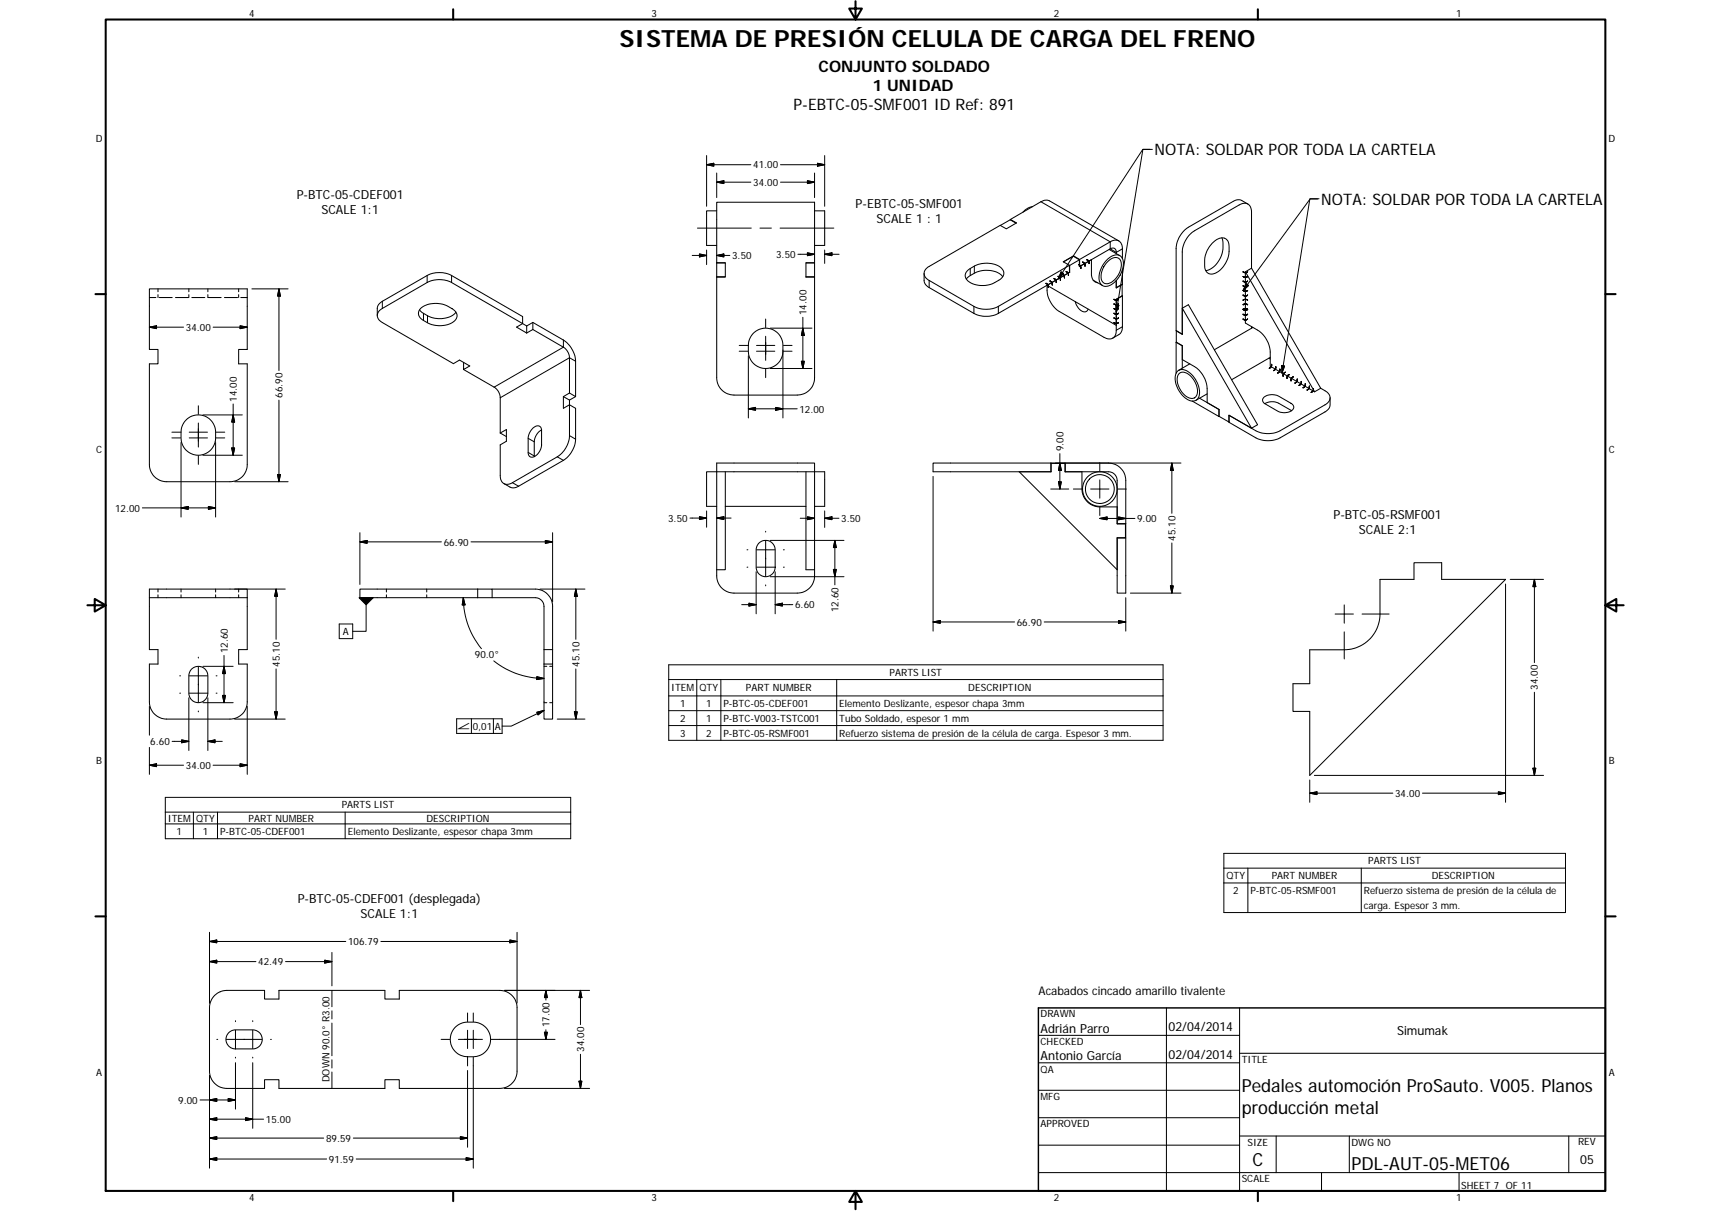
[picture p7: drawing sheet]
<svg xmlns="http://www.w3.org/2000/svg" width="594mm" height="420mm" viewBox="0 0 594 420" stroke-linecap="round" stroke-linejoin="round" font-family="sans-serif">
<g fill="none" stroke="#000" stroke-width=".36">
<path d="M248.8 73.2h-3.5v12h3.5M248.8 70.2h34v60.8a6 6 0 0 1-6 6.1h-22a6 6 0 0 1-6-6.1zM282.8 73.2h3.5v12h-3.5M347.3 78.2l-24.7 14.2a2.56 2.56 0 0 0-1.7 2.5 2.56 2.56 0 0 0 1.7 2.4l15.6 9a9.4 9.4 0 0 0 8.4 0l24.7-14.2M350.8 76.1l10.6-6.1a3.1 3.1 0 0 1 3-.3l24.1 13.9M350.8 76.1l2.1 1.2-3.5 2.1-2.1-1.2M350.8 76.1v.2M352.8 77.4l-2.1-1.1-3.4 1.9M358.5 71.7a5.2 5.2 0 0 0-3.4 1.9M433.3 70.8l-2.1-1.2a2.92 2.92 0 0 0-3 .3l-15.6 8.9a9.4 9.4 0 0 0-4.2 7.4v28.5l2.1 1.2M248.8 91.1h3v5h-3M248.8 91.2h3"/>
<path d="M248.8 96h3M279.8 91.2h3M279.8 96h3M282.8 91.1h-3v5h3M335.8 94l.7-.6a9.7 9.7 0 0 1 4.9-2 6.7 6.7 0 0 1 7 2.7 2.71 2.71 0 0 1-1.6 3.1 9.6 9.6 0 0 1-6.8 1.8 4.8 4.8 0 0 1-4.9-3.4l.3-1zM348.2 96a8.4 8.4 0 0 0-9.9-1.2l-1.8 1-1 1M371.3 94.4l.1 .1M371.3 92.1v2.4M371.3 92.1h.1M371.4 94.5l-24.8 14.2a9.4 9.4 0 0 1-8.4 0l-15.6-8.9a2.92 2.92 0 0 1-1.7-2.5v-2.4M371.4 92.1v2.4M372.7 88.8v.2"/>
<path d="M372.7 88.8l2.2 1.2M372.7 88.8l-3.5 2 2.1 1.3M374.8 90.1l-2.1-1.2-3.4 2M374.8 90.1l-3.4 2M374.9 90l-.1 2.4M379 90.1v4.9a2.74 2.74 0 0 0 2.1 3.1M379.6 97.2l3.2 1.9M384.5 90.9a2.88 2.88 0 0 1 4.4-.8 6.6 6.6 0 0 1-4.6 8.3 2.4 2.4 0 0 1-2-3.3 8.2 8.2 0 0 1 2.2-4.2zM384.7 89.8a3.3 3.3 0 0 1 4.8-.5 7.3 7.3 0 0 1-1.9 8.1 4 4 0 0 1-5 1.5 5.4 5.4 0 0 1 0-6.3zM385.1 86.6l3.7 2.1M387.6 88a1.38 1.38 0 0 0-.4-1.6 1.38 1.38 0 0 0-1.7-.1l-10.7 6.2v-2.4M387.6 97.3v2.6l2-1.2"/>
<path d="M389.6 98.7h.1M389.6 98.7v3.9M389.7 89.7v-3.4a2.57 2.57 0 0 0-1.2-2.7 2.57 2.57 0 0 0-3 .3l-10.6 6.1M389.7 93.6v5l-2.1 1.2M420.9 84.4a3.8 3.8 0 0 1 4.9-1.4l.6 .8 .3 1.3a9.5 9.5 0 0 1-.9 5.7 6 6 0 0 1-6 4.2 2.85 2.85 0 0 1-1.5-2.9 9.4 9.4 0 0 1 1.9-6.8zM424.3 82.5l.3 1.4a10.1 10.1 0 0 1-1 5.8 7.2 7.2 0 0 1-5 4.2M432.4 94.3v17.8l4.2 2.4a9.7 9.7 0 0 1 4.4 7.6v4.9l4.2 2.5M432.4 94.3l24.1 41.6M434.5 93l-2.1 1.3M434.5 93l24.1 41.7M434.5 93v-19.5a2.6 2.6 0 0 0-1.2-2.7 2.6 2.6 0 0 0-3 .3l-15.6 9a9.3 9.3 0 0 0-4.2 7.3v28.6l-2.1-1.2M51.9 103.2h2.2"/>
<path d="M51.9 100.2h33.9v21h-2.9v5h2.9v34.9a5.9 5.9 0 0 1-5.9 6h-22a6 6 0 0 1-6-6v-34.9h3v-5h-3zM54.9 100.2v1M54.9 102.2v1M55.3 103.2h4.5M60.9 103.2h4.6M65.6 100.2v1M65.6 102.2v1M66.6 103.2h4.5M72.2 100.2v1M72.2 102.2v1M72.3 103.2h4.5M77.9 103.2h4.6"/>
<path d="M82.9 100.2v1M82.9 102.2v1M83.6 103.2h2.2M131 109.5v-2.5a2.99 2.99 0 0 1 1.8-2.5l15.5-8.9a9.4 9.4 0 0 1 8.5 0l24.7 14.2v2.5l-2.1 1.2 3.5 2M145.7 107.5l1 1a10.2 10.2 0 0 0 5.5 2.1 7.3 7.3 0 0 0 6.1-2.3M146 107.1a8.9 8.9 0 0 1 9.5-.8l1.4 .8a2.58 2.58 0 0 1 1.8 2.4 2.58 2.58 0 0 1-1.8 2.5 9.4 9.4 0 0 1-8.5 0l-1.4-.8a2.52 2.52 0 0 1-1-4.1zM182.9 113.1l-26.1-15.1a9.4 9.4 0 0 0-8.5 0l-15.5 9a2.58 2.58 0 0 0-1.8 2.5 2.58 2.58 0 0 0 1.8 2.4l24.6 14.3 2.1-1.3 3.6 2.1-2.1 1.2v-2.4M182.9 113.1v2.4M185 111.9l10.6 6.1a9.5 9.5 0 0 1 4.2 7.3v12.3M185 114.3l10.9 6.3 1 1.1 .6 1 .2 1.4v12.3M185 114.3l-2.1 1.2M185 111.9v2.4"/>
<path d="M185 111.9l-2.1 1.2M261.6 115.6a6 6 0 0 1 6.5-1.3 6 6 0 0 1 3.7 5.5v2.1a6 6 0 0 1-6 5.9 6 6 0 0 1-6-5.9v-2.1a6.2 6.2 0 0 1 1.8-4.2zM373.3 104.6l.4 1.2a2.84 2.84 0 0 0 3.7 2.1l.4-.6M389.6 102.6l.1 .1M389.6 102.6l-2 1.2v10.8a2.6 2.6 0 0 1-1.3 2.7 2.6 2.6 0 0 1-3-.2l-15.5-9a9.5 9.5 0 0 1-4.2-7.4v-1.7l24 13.9M389.7 102.7v10.7a3 3 0 0 1-1.2 2.7l-2.2 1.2M389.7 102.7l-2.1 1.2M408.4 118.8l2.1 1.2M408.4 118.8v10.7M408.4 118.7l2.1 1.2v7.9M408.4 114.8v3.9M408.4 118.7v.1"/>
<path d="M408.5 114.8h-.1M410.5 106.9l2.1-1.2 24 41.7-2.1 1.2zM434.5 113.3v.6M435 113.6l-13.4 7.7M161 128.2l10.9 6.3 1.2 1.4 .6 1.8v12.5M195.6 137.6v4.1l2.1-1.3 2.1 1.3v10.7a9.5 9.5 0 0 1-4.2 7.3l-15.5 9a2.93 2.93 0 0 1-3 .3l-2.2-1.2M195.6 137.6l2.1 1.2M197.7 138.8v12.3a9.3 9.3 0 0 1-4.2 7.4l-15.6 9a2.58 2.58 0 0 1-3 .3 2.58 2.58 0 0 1-1.2-2.8v-10.7l2.1-1.2v-4.1l-2.1 1.2M197.7 136.4l-2.1 1.2M197.7 136.4l2.1 1.2M199.8 137.6l-2.1 1.2M408.8 128.8a3.2 3.2 0 0 1 4.5 .7 8 8 0 0 1 2.7 8.6 2.7 2.7 0 0 1-4.1 .2 8.5 8.5 0 0 1-3.5-8.8z"/>
<path d="M409.4 129.6a3.2 3.2 0 0 1 4.3 1.1 6.1 6.1 0 0 1 1.5 7 3.1 3.1 0 0 1-4.5-1.3 5.7 5.7 0 0 1-1.3-6.8zM410.5 124.8l4.2 2.4a9.9 9.9 0 0 1 4.4 7.6v4.9l4.2 2.4M413.1 126.2l-3.8 2.3M413.9 139.1l9.3 5.4M416.5 138.2l6.7 3.8v2.5M419.1 136.7l-3.8 2.2M438.8 137.9a5 5 0 0 1 5.2-.4l4.3 2.4a1.48 1.48 0 0 1 .9 1.6 1.48 1.48 0 0 1-1.3 1.3l-2 .4-1.6-.3-5-2.7a1.36 1.36 0 0 1-.5-2.3zM440.5 124.3l.5 .3M441 124l-13.4 7.7M445.1 129.4l3.6 2M448.6 131.4l7.9 4.5M458.6 134.7l-2.1 1.2"/>
<path d="M458.6 134.7l1.5 .9a2.57 2.57 0 0 1 1.7 2.4 2.57 2.57 0 0 1-1.7 2.5l-15.6 8.9a9.4 9.4 0 0 1-8.5 0l-9.2-5.3M461.8 138v2.5a3 3 0 0 1-1.7 2.4l-15.6 9a9.4 9.4 0 0 1-8.5 0l-9.2-5.4v-2.4M64.6 145.7a6 6 0 0 1 6.6-1.3 6 6 0 0 1 3.7 5.5v2a6 6 0 0 1-6 6 6 6 0 0 1-6-6v-2a6 6 0 0 1 1.7-4.2zM173.7 150.2l2.1 1.3M185.1 148.5a1.56 1.56 0 0 1 1.9-.8 1.56 1.56 0 0 1 1 1.7v4.9a4.3 4.3 0 0 1-3.7 4.3l-.6-.4-.3-.9v-5.2a5.4 5.4 0 0 1 1.7-3.6zM188 149.2a5 5 0 0 0-2.5 4.1v5.1M426.7 144.1v2.3l-3.5-1.9M426.7 144.1l7.8 4.5M426.8 146.4h-.1M439.1 140l1.8-.6a4.7 4.7 0 0 1 3.1 .5l4.4 2.6M251.8 163.7v34h-3M251.8 175.7h28"/>
<path d="M279.8 163.7v34h3v-34M282.8 163.7v-3h-34v39.1a6 6 0 0 0 6 6h22a6 6 0 0 0 6-6v-2.1M282.8 163.7h-37.5v12h3.5M282.8 163.7h3.5v12h-3.5M353.9 163.7l34 34M364.9 160.7h-40.9v3h41v-2.9h4.8v2.9h15.1a3 3 0 0 1 3 3v15.1h2.9v4.8h-2.9v19.2h3v-19.1M364.9 160.7h5v3M364.9 160.7v3M369.9 160.7h15a6.1 6.1 0 0 1 6 6v15M375.7 163.7v6a6.3 6.3 0 0 0 6.2 6.2h6M263.5 188.4a3.3 3.3 0 0 1 3.6-.7 3.3 3.3 0 0 1 2 3.1v6a3.3 3.3 0 0 1-3.3 3.3 3.3 3.3 0 0 1-3.3-3.3l.1-6.4zM387.9 181.7h3"/>
<path d="M390.9 181.7v5h-3M51.9 207.4h33.9M51.9 207.4v-3h6h27.9v3M54.9 204.4v1M54.9 206.4v1M62.9 204.4v1M62.9 206.4v1M74.9 204.4v1M74.9 206.4v1M82.9 204.4v1M82.9 206.4v1M85.8 207.4v18h-2.9v5h2.9v13.1a6 6 0 0 1-5.9 6h-22a6 6 0 0 1-6-6v-13.1h3v-5h-3v-18"/>
<path d="M134.2 204.4v1M134.2 206.4v1M148.2 204.4v1M148.2 206.4v1M165.9 204.4h-40.9v3h60.9a3 3 0 0 1 3 3v39.1h3v-19.1M165.9 204.4h5v3M165.9 204.4v3M170.9 204.4h15a6 6 0 0 1 6 6v15M479.1 201h11.9v-5.8h9.6v5.8h22.1l-67.9 68v-22.2h-5.9v-9.6h5.9v-11.8h11.9a12.5 12.5 0 0 0 12.4-12.4zM66.5 232.1a3.3 3.3 0 0 1 3.6-.7 3.3 3.3 0 0 1 2.1 3.1v6a3.3 3.3 0 0 1-3.3 3.3 3.3 3.3 0 0 1-3.3-3.3v-6.5zM188.9 225.4h3M188.9 231.2h1"/>
<path d="M190.9 231.2h1M191.9 225.4v5h-3M188.9 243.8h1M190.9 243.8h1M74.5 345.4a6.1 6.1 0 0 1 4.2-1.8h13.2v3h5v-3h36.7v3h5v-3h34.9a6 6 0 0 1 6 6v22a6 6 0 0 1-6 6h-34.9v-3h-5v3h-36.7v-3h-5v3h-13.2a6 6 0 0 1-6-6v-22a6.2 6.2 0 0 1 1.8-4.2zM79.4 358.3l1.9-1h6.5a3.3 3.3 0 0 1 3.3 3.3 3.3 3.3 0 0 1-3.3 3.3h-6a3.3 3.3 0 0 1-3.1-2 3.3 3.3 0 0 1 .7-3.6zM158.1 356.4a6.2 6.2 0 0 1 4.2-1.8h2a6 6 0 0 1 6 6 6 6 0 0 1-6 6h-2a6 6 0 0 1-5.5-3.7 6 6 0 0 1 1.3-6.5zM360.5 359.2h69.9M405 349.7v63.5M430.4 349.7v63.5M360.5 368.7h69.9M360.5 378.3h69.9"/>
<path d="M430.4 365.4h127M360.5 387.8h69.9M360.5 397.3h69.9M430.4 394.1h127M443.1 394.1v12.7M468.5 394.1v12.7M544.7 394.1v12.7M360.5 406.8h196.9M458.8 406.8v6.4M506.6 406.8v6.4"/>
<circle cx="381.9" cy="169.7" r="6"/>
<circle cx="381.9" cy="169.7" r="5"/>
</g>
<g fill="none" stroke="#000" stroke-width=".35">
<path d="M245.3 57.1l2.5-.5v1.1zM245.3 57.1h15.4M245.3 54v17.6M271 57.1h15.3M283.8 56.6l2.5 .6-2.5 .5zM286.3 54v17.6M399.3 51.8h-2.5l-9.2 56.5M400.1 51.8h-3.3l-29.3 44.9M242.2 79.1h18.7M248.8 63.2l2.5-.5v1zM248.8 63.2h11.9M248.8 60v8.6"/>
<path d="M263.9 79.1h3.9M270.8 79.1h18.7M271 63.2h11.8M280.3 62.7l2.5 .5-2.5 .5zM282.8 60v8.6M361.4 70l24.1 13.9v2.4l2.1 1.3 2.1-1.3M457.5 69h-2.6l-23.3 31.8 .7 .3 .9-.3M458 69h-3.2l-9.7 60.4M148.3 95.6v2.4M156.8 95.6v2.4M240.3 88.6h5M242.9 88.1l2.4 .5-2.4 .5z"/>
<path d="M245.3 86.7v5.1M248.8 88.6l2.5-.5v1zM248.8 88.6h4.6M277 88.2h5.8M280.3 87.7l2.5 .5-2.5 .5zM286.3 86.7v4.7M286.3 88.2l2.6-.5v1zM286.3 88.2h5M322.6 97.3v2.5M336.9 93.2v2.4M338.3 92.3v2.5M363.2 98.3l.7 .6 .1 .8"/>
<path d="M364.6 97.5l.7 .6 .1 .8M366 96.7l.6 .4 .1 .9M367.4 95.9l.6 .4 .2 .9M368.4 94.4l.9 .5-1.8 1.8zM368.8 95.1l.6 .4 .2 .9-.2-.9zM370.2 94.3l.7 .6 .1 .7M374.5 91.8l.7 .6 .1 .8M375.9 90.9l.7 .7 .1 .7M377.4 90.1l.5 .4 .3 1M431.6 94.3l.7 .3 .9-.3M431.6 95.9l.7 .3 .9-.3M431.6 97.5l.7 .4 .9-.4"/>
<path d="M431.6 99.2l.7 .2 .9-.2M432.7 98.4l.8 .7-1.9 1.7zM51.9 113.5l2.4-.5v1zM51.9 113.5h11.8M74 113.5h11.8M83.4 113l2.4 .5-2.4 .5zM87.5 100.2h12.5M96.9 100.2v28.4M96.9 100.2l.5 2.5h-1zM132.8 104.5v2.5M147 108.7v2.5M148.4 109.5v2.5"/>
<path d="M195.6 118v2.5l-24 13.8M256.7 119.8h3M262.7 119.8h6.3M265.8 110.7v3M265.8 116.7v8.3M267.4 113.9h14.5M272 119.8h3M278.8 113.9l.5 2.5h-1zM278.8 110.1v17.7M338.2 106.3v2.4M346.6 106.3v2.4M386.8 103.8l.6 .3 1-.3"/>
<path d="M386.8 105.5l.6 .2 1-.2M386.8 107.1l.6 .3 1-.3M386.8 108.7l.6 .3 1-.3M386.8 110.3l.6 .3 1-.3M386.8 111.9l.6 .3 1-.3M387.5 105.8l1 .1-.9 2.4zM389.7 113.4l-2.1 1.2M431.6 102.4l.7 .3 .9-.3M431.6 107.3l.7 .4 .9-.4M431.6 109l.7 .3 .9-.3M431.6 110.7l.7 .3 .9-.3M431.6 107.3l.7-.3 .9 .3"/>
<path d="M431.6 105.7l.7-.3 .9 .3M431.6 104.1l.7-.2 .9 .2-.7-.2zM96.9 138.8v28.3M199.8 125.3l-2.1-1.2-24 13.9M256.7 121.9h3M259.8 123.4v21.6M262.7 121.9h6.3M265.8 128v3M267.4 127.8h14.5M271.8 121.4v.4M271.8 121.9v23.1M272 121.9h3"/>
<path d="M278.3 125.3h1l-.5 2.5zM441.5 126.4l-.2 .9-.6 .4 .6-.4zM442.9 127.2v.8l-.7 .6M444.4 128.1l-.1 .7-.7 .6M445 126.9l1 .1-.9 2.4zM446.3 129.2l-.7 .6-.1 .7M447.7 130l-.7 .6-.1 .7M449 130.7l-.7 .7v.7M450.4 131.5l-.1 .8-.7 .6M451.8 132.3l-.2 1-.6 .4M453.2 133.2l-.2 .9-.6 .4 .6-.4zM454.6 134l-.2 .9-.6 .4"/>
<path d="M456 134.8l-.1 .7-.7 .6M59.7 149.9h3M59.7 151.9h3M62.9 153.5v25.9M65.7 149.9h6.3M65.7 151.9h6.3M68.9 140.8v3M68.9 146.8v8.3M68.9 158.1v3M70.5 157.9h13.6M70.5 144h13.6M74.9 153.5v25.9"/>
<path d="M75 149.9h3M75 151.9h3M80.4 155.4h1.1l-.5 2.5zM81 140.2v17.7M81 144l.5 2.4h-1.1zM183.4 157l2.1 1.2M183.4 152.1l2.1 1.2M193.5 158.5l2.1 1.2M197.7 151.1l2.1 1.3M259.8 141.8l2.5-.4v.9zM259.8 141.8h17M269.3 141.4l2.5 .4-2.5 .5z"/>
<path d="M368 157.4v12.3M49.4 176.2h25.5M62.9 176.2l2.5-.5v1zM72.4 175.7l2.5 .5-2.5 .5zM81.5 167.1h18.5M96.4 164.6h1l-.5 2.5zM177.9 167.5l2.2 1.2M242.9 179.3l2.4 .4-2.4 .6zM245.3 179.7h-5.7M245.3 177.3v5.6M248.8 179.7l2.5-.4v1zM248.8 179.7h5"/>
<path d="M277.8 179.8h5M280.3 179.3l2.5 .5-2.5 .5zM286.3 177.3v5.7M286.3 179.8l2.6-.5v1zM286.3 179.8h5M324 165.3v53.7M364.8 169.7h6.3M366.5 160.7h15.3M367.5 167.2h1l-.5 2.5zM368 160.7l.5 2.5h-1zM372.7 169.7h3M378.7 169.7h6.3"/>
<path d="M381.9 160.5v3M381.9 166.5v6.3M381.9 175.9v3M381.9 179.9l2.5-.5v.9zM381.9 179.9h12.2M382 160.7h28.1M388 169.7h3.1M388.4 179.4l2.5 .5-2.5 .4zM406.9 160.7v17.4M406.9 160.7l.5 2.5h-1zM125 188l2.5-.5v1zM125 188h28.3"/>
<path d="M125 184.8v18M163.5 188h28.4M189.4 187.5l2.5 .5-2.5 .5zM191.9 184.8v24M259.4 190.8h.3M259.4 196.8h.3M262.5 198.4v14.6M262.7 190.8h6.3M262.7 196.8h6.3M265.8 184.3v.3M265.8 187.6v12.4M267.4 187.5h25.6"/>
<path d="M269.1 198.4v14.6M272 190.8h.3M272 196.8h.3M289.4 197.6h1l-.5 2.5zM289.9 187.5l.5 2.5h-1zM289.9 187.5v15.4M406.9 188.4v17.4M81.5 204.4h17.5M95.9 204.4v17.4M95.9 204.4l.5 2.5h-1.1zM117.8 216.5h4.7v5.1h-4.7zM127.1 209.9v9.1h-4.6"/>
<path d="M160.9 207.4a27.7 27.7 0 0 0 6.3 17.7M160.9 207.4l.6 2.5h-1zM187.5 204.4h15.6M199.9 204.4v17.4M199.9 204.4l.5 2.5h-1zM257.5 209.8h5M260 209.3l2.5 .5-2.5 .5zM265.8 202.9v.4M267.4 200.1h25.6M269.1 209.8l2.5-.5v1zM269.1 209.8h6.2M324 215.8l2.5-.5v1z"/>
<path d="M324 215.8h28.3M362.6 215.8h28.3M388.4 215.3l2.5 .5-2.5 .5zM390.9 207.4v11.6M392.5 205.8h17.6M406.4 203.3h1l-.5 2.5zM463.6 213h6.3M466.7 209.9v6.3M466.7 219.2v9.4M472.9 213h9.4M522.7 202.6v75.8M524.4 201h11.5"/>
<path d="M532.8 201v28.9M532.8 201l.4 2.5h-.9zM62.4 234.5h.3M65.7 234.5h6.3M68.9 228v.3M68.9 231.3v12.4M70.5 231.2h10.5M75 234.5h.3M77.8 227.4v16.4M77.8 231.2l.5 2.5h-1zM95.9 232.1v17.4M171.4 229.3a27.9 27.9 0 0 0 17.5 6.1"/>
<path d="M186.4 234.8l2.5 .6-2.6 .4zM199.9 232.1v17.4M232.2 230.7h171.6v26.2h-171.6zM232.2 235.8h171.6M241.9 235.8v21.1M250.3 235.8v21.1M290.5 235.8v21.1M51.9 245.1v10M51.9 259.3v9.4M59.8 257.2h5.8M62.4 240.5h.3M63.1 256.7l2.5 .5-2.5 .5z"/>
<path d="M65.6 242.1v18.3M65.7 240.5h6.3M68.9 246.7v.3M70.5 243.8h10.5M72.2 257.2l2.4-.5v1zM72.2 242.1v18.3M72.2 257.2h5M75 240.5h.3M77.3 241.3h1l-.5 2.5zM81.5 249.5h17.5M85.8 245.1v23.6M95.3 247h1.1l-.5 2.5z"/>
<path d="M158.6 249.4h15.7v5.1h-15.7zM163.7 249.4v5.1M171.3 249.4v5.1M186.4 247.1l2.5-.6-2.1 1.5zM188.9 246.5l-11.4 5.4h-3.2M193.5 249.5h9.6M199.4 247h1l-.5 2.5zM232.2 241.4h171.6M232.2 246.6h171.6M232.2 251.7h171.6M532.8 240.2v28.8M51.9 265.5l2.4-.5v1z"/>
<path d="M51.9 265.5h11.8M57.4 276.6h140.8v14.4h-140.8zM74 265.5h11.8M83.4 265l2.4 .5-2.4 .5zM454.8 270.6v7.8M454.8 275.2l2.5-.5v1zM454.8 275.2h28.8M456.4 269h79.5M493.9 275.2h28.8M520.2 274.7l2.5 .5-2.5 .5zM532.3 266.5h.9l-.4 2.5zM57.4 281.8h140.8"/>
<path d="M57.4 285.9h140.8M67.2 281.8v9.2M75.5 281.8v9.2M119.8 281.8v9.2M424.9 296.1h118.7v20.5h-118.7zM424.9 301.2h118.7M424.9 306.3h118.7M433.3 301.2v15.4M472.6 301.2v15.4M72.7 323.5v24.5M72.7 326.6l2.6-.5v1zM72.7 333.6l2.6-.5v1z"/>
<path d="M72.7 326.6h47.4M72.7 333.6h16.2M99.1 333.6h16.1M112.7 333.1l2.5 .5-2.5 .5zM115.2 330.5v11.5M132.2 326.6h47.3M177 326.1l2.5 .5-2.5 .5zM179.5 323.5v24.5M81.8 354.1v.4M81.8 357.4v6.4M87.8 354.1v.4M87.8 357.4v6.4"/>
<path d="M115.2 343.6v5.7M115.2 350.7v2.8M115.2 355v11.3M162.3 351.5v3M162.3 357.4v6.4M164.3 351.5v3M164.3 357.4v6.4M175.1 343.6h29.6M189 358.1h1l-.5 2.5zM189.5 343.6v3.4M189.5 357.3v3.3M189.5 343.6l.5 2.5h-1z"/>
<path d="M201.5 343.6v11.9M201.5 343.6l.5 2.5h-1zM72.7 373.2v32.1M75.3 360.6h.3M78.6 360.6h12.3M81.8 366.8v.3M81.8 368.7v16.1M87.8 366.8v.3M87.8 368.7v22.8M93.9 360.6h.3M115.2 367.7v2.8M115.2 371.9v5.7"/>
<path d="M153.2 360.6h3M159.2 360.6h8.3M162.3 366.8v3M162.3 371.4v26.6M164.3 366.8v38.5M170.5 360.6h22.2M175.1 377.6h29.6M201 375.1h1l-.5 2.5zM201.5 365.8v11.8M72.7 381.6l2.6-.5v1zM72.7 388.3l2.6-.5v1zM72.7 394.9l2.6-.5v1z"/>
<path d="M72.7 388.3h18.8M72.7 394.9h39.7M79.2 381.1l2.6 .5-2.6 .5zM81.8 381.6h-12.3M85.3 387.8l2.5 .5-2.5 .5zM159.8 394.4l2.5 .5-2.5 .5zM162.3 394.9h-39.6M72.7 402.1l2.6-.5v1zM72.7 402.1h40.7M123.7 402.1h40.6M161.9 401.6l2.4 .5-2.4 .5z"/>
</g>
<g fill="none" stroke="#000" stroke-width=".71">
<path d="M36.7 6.8h520.7v406.4h-520.7zM157.3 3.2v3.6M297 .4v6.4l-2.2-3.8h4.5l-2.3 3.8M436.7 3.2v3.6M33.1 102h3.6M557.4 102h3.6M30.3 210h6.4l-3.8-2.2v4.4l3.8-2.2M557.4 210l3.8 2.2v-4.4l-3.8 2.2h6.3M33.1 317.9h3.6M557.4 317.9h3.6M157.3 413.2v3.6M297 413.2l2.3 3.8h-4.5l2.2-3.8v6.3"/>
<path d="M436.7 413.2v3.6"/>
</g>
<path d="M360.5 349.7h196.9v63.5h-196.9z" fill="none" stroke="#000" stroke-width=".51"/>
<g fill="#000" stroke="#000" stroke-width=".35">
<path d="M245.3 57.1l2.5-.5v1.1zM283.8 56.6l2.5 .6-2.5 .5zM248.8 63.2l2.5-.5v1zM280.3 62.7l2.5 .5-2.5 .5zM242.9 88.1l2.4 .5-2.4 .5zM248.8 88.6l2.5-.5v1zM280.3 87.7l2.5 .5-2.5 .5zM286.3 88.2l2.6-.5v1zM368.4 94.4l.9 .5-1.8 1.8zM432.7 98.4l.8 .7-1.9 1.7zM51.9 113.5l2.4-.5v1zM83.4 113l2.4 .5-2.4 .5z"/>
<path d="M96.9 100.2l.5 2.5h-1zM278.8 113.9l.5 2.5h-1zM387.5 105.8l1 .1-.9 2.4zM278.3 125.3h1l-.5 2.5zM445 126.9l1 .1-.9 2.4zM80.4 155.4h1.1l-.5 2.5zM81 144l.5 2.4h-1.1zM259.8 141.8l2.5-.4v.9zM269.3 141.4l2.5 .4-2.5 .5zM62.9 176.2l2.5-.5v1zM72.4 175.7l2.5 .5-2.5 .5zM96.4 164.6h1l-.5 2.5z"/>
<path d="M248.8 179.7l2.5-.4v1zM286.3 179.8l2.6-.5v1zM367.5 167.2h1l-.5 2.5zM368 160.7l.5 2.5h-1zM381.9 179.9l2.5-.5v.9zM406.9 160.7l.5 2.5h-1zM125 188l2.5-.5v1zM189.4 187.5l2.5 .5-2.5 .5zM242.9 179.3l2.4 .4-2.4 .6zM280.3 179.3l2.5 .5-2.5 .5zM289.4 197.6h1l-.5 2.5zM289.9 187.5l.5 2.5h-1z"/>
<path d="M388.4 179.4l2.5 .5-2.5 .4zM95.9 204.4l.5 2.5h-1.1zM124.6 207.4h5l-2.5 2.5zM160.9 207.4l.6 2.5h-1zM199.9 204.4l.5 2.5h-1zM260 209.3l2.5 .5-2.5 .5zM269.1 209.8l2.5-.5v1zM324 215.8l2.5-.5v1zM388.4 215.3l2.5 .5-2.5 .5zM406.4 203.3h1l-.5 2.5zM532.8 201l.4 2.5h-.9zM77.8 231.2l.5 2.5h-1z"/>
<path d="M186.4 234.8l2.5 .6-2.6 .4zM63.1 256.7l2.5 .5-2.5 .5zM72.2 257.2l2.4-.5v1zM77.3 241.3h1l-.5 2.5zM95.3 247h1.1l-.5 2.5zM186.4 247.1l2.5-.6-2.1 1.5zM199.4 247h1l-.5 2.5zM51.9 265.5l2.4-.5v1zM83.4 265l2.4 .5-2.4 .5zM454.8 275.2l2.5-.5v1zM520.2 274.7l2.5 .5-2.5 .5zM532.3 266.5h.9l-.4 2.5z"/>
<path d="M72.7 326.6l2.6-.5v1zM72.7 333.6l2.6-.5v1zM112.7 333.1l2.5 .5-2.5 .5zM177 326.1l2.5 .5-2.5 .5zM189 358.1h1l-.5 2.5zM189.5 343.6l.5 2.5h-1zM201.5 343.6l.5 2.5h-1zM201 375.1h1l-.5 2.5zM72.7 381.6l2.6-.5v1zM72.7 388.3l2.6-.5v1zM72.7 394.9l2.6-.5v1zM79.2 381.1l2.6 .5-2.6 .5z"/>
<path d="M85.3 387.8l2.5 .5-2.5 .5zM159.8 394.4l2.5 .5-2.5 .5zM72.7 402.1l2.6-.5v1zM161.9 401.6l2.4 .5-2.4 .5z"/>
</g>
<text font-size="8.2" x="215.1" y="16.3">SISTEMA DE PRESIÓN CELULA DE CARGA DEL FRENO</text>
<g font-size="6.3">
<text x="431.1" y="379">Pedales automoción ProSauto. V005. Planos</text>
<text x="431.1" y="386.6">producción metal</text>
<text x="434.8" y="404.7">C</text>
<text x="469.2" y="406">PDL-AUT-05-MET06</text>
</g>
<g font-size="5.5">
<text x="284.2" y="24.9">CONJUNTO SOLDADO</text>
<text x="302.9" y="31.5">1 UNIDAD</text>
<text x="275.5" y="38.1">P-EBTC-05-SMF001 ID Ref: 891</text>
<text x="400.9" y="53.8">NOTA: SOLDAR POR TODA LA CARTELA</text>
<text x="458.8" y="71">NOTA: SOLDAR POR TODA LA CARTELA</text>
</g>
<g font-size="4.4">
<text x="103" y="68.9">P-BTC-05-CDEF001</text>
<text x="111.6" y="74.1">SCALE 1:1</text>
<text x="297" y="72.2">P-EBTC-05-SMF001</text>
<text x="304.4" y="77.4">SCALE 1 : 1</text>
<text x="463" y="180.1">P-BTC-05-RSMF001</text>
<text x="471.8" y="185.4">SCALE 2:1</text>
<text x="103.4" y="313.1">P-BTC-05-CDEF001 (desplegada)</text>
<text x="125.2" y="318.4">SCALE 1:1</text>
<text x="361.3" y="358.4">Adrián Parro</text>
<text x="405.8" y="357.8">02/04/2014</text>
<text x="485.1" y="359.2">Simumak</text>
<text x="361.3" y="367.9">Antonio García</text>
<text x="405.8" y="367.3">02/04/2014</text>
<text x="548.7" y="404">05</text>
</g>
<text font-size="4.1" x="360.6" y="345.2">Acabados cincado amarillo tivalente</text>
<g font-size="3.5">
<text x="86.6" y="5.8">4</text>
<text x="226.3" y="5.8">3</text>
<text x="365.9" y="5.8">2</text>
<text x="505.6" y="5.8">1</text>
<text x="33.2" y="49.4">D</text>
<text x="558.5" y="49.4">D</text>
<text x="261.5" y="58.4">41.00</text>
<text x="261.5" y="64.5">34.00</text>
<text x="254.2" y="89.9">3.50</text>
<text x="269.5" y="89.5">3.50</text>
<text x="280" y="109.3" transform="rotate(-90 280 109.3)">14.00</text>
<text x="64.6" y="114.8">34.00</text>
<text x="82.2" y="139.4" transform="rotate(-90 82.2 139.4)">14.00</text>
<text x="98.1" y="138" transform="rotate(-90 98.1 138)">66.90</text>
<text x="277.6" y="143.1">12.00</text>
<text x="33.4" y="157.3">C</text>
<text x="369.3" y="156.6" transform="rotate(-90 369.3 156.6)">9.00</text>
<text x="558.6" y="157.3">C</text>
<text x="40" y="177.5">12.00</text>
<text x="232" y="181">3.50</text>
<text x="292.1" y="181.1">3.50</text>
<text x="394.8" y="181.1">9.00</text>
<text x="154.1" y="189.3">66.90</text>
<text x="408.1" y="187.6" transform="rotate(-90 408.1 187.6)">45.10</text>
<text x="276.1" y="211">6.60</text>
<text x="291.1" y="212.4" transform="rotate(-90 291.1 212.4)">12.60</text>
<text x="119.1" y="220.3">A</text>
<text x="353.1" y="217">66.90</text>
<text x="79.1" y="226.6" transform="rotate(-90 79.1 226.6)">12.60</text>
<text x="97.1" y="231.3" transform="rotate(-90 97.1 231.3)">45.10</text>
<text x="164.9" y="228.4">90.0°</text>
<text x="201.2" y="231.3" transform="rotate(-90 201.2 231.3)">45.10</text>
<text x="233.1" y="239.9">ITEM</text>
<text x="242.9" y="239.9">QTY</text>
<text x="259" y="239.9">PART NUMBER</text>
<text x="308.8" y="234.5">PARTS LIST</text>
<text x="336.2" y="239.9">DESCRIPTION</text>
<text x="534" y="239.4" transform="rotate(-90 534 239.4)">34.00</text>
<text x="236.1" y="245.3">1</text>
<text x="245.2" y="245.3">1</text>
<text x="251.2" y="245.3">P-BTC-05-CDEF001</text>
<text x="291.4" y="245.3">Elemento Deslizante, espesor chapa 3mm</text>
<text x="236.1" y="250.4">2</text>
<text x="245.2" y="250.4">1</text>
<text x="251.2" y="250.4">P-BTC-V003-TSTC001</text>
<text x="291.4" y="250.5">Tubo Soldado, espesor 1 mm</text>
<text x="164.1" y="253.2">0,01</text>
<text x="171.8" y="253.2">A</text>
<text x="236.1" y="255.6">3</text>
<text x="245.2" y="255.6">2</text>
<text x="251.2" y="255.6">P-BTC-05-RSMF001</text>
<text x="291.4" y="255.7">Refuerzo sistema de presión de la célula de carga. Espesor 3 mm.</text>
<text x="52.2" y="258.5">6.60</text>
<text x="33.4" y="265.2">B</text>
<text x="64.6" y="266.7">34.00</text>
<text x="558.6" y="265.2">B</text>
<text x="118.7" y="280.5">PARTS LIST</text>
<text x="484.4" y="276.5">34.00</text>
<text x="58.3" y="285.1">ITEM</text>
<text x="68.1" y="285.1">QTY</text>
<text x="86.3" y="285.1">PART NUMBER</text>
<text x="148.1" y="285.1">DESCRIPTION</text>
<text x="61.3" y="289.7">1</text>
<text x="70.4" y="289.7">1</text>
<text x="76.4" y="289.7">P-BTC-05-CDEF001</text>
<text x="120.7" y="289.7">Elemento Deslizante, espesor chapa 3mm</text>
<text x="475.1" y="299.9">PARTS LIST</text>
<text x="425.8" y="305.1">QTY</text>
<text x="441.6" y="305.1">PART NUMBER</text>
<text x="497.1" y="305.1">DESCRIPTION</text>
<text x="428.1" y="310.2">2</text>
<text x="434.2" y="310.2">P-BTC-05-RSMF001</text>
<text x="473.5" y="310.3">Refuerzo sistema de presión de la célula de</text>
<text x="473.5" y="315.5">carga. Espesor 3 mm.</text>
<text x="120.9" y="327.9">106.79</text>
<text x="89.7" y="334.9">42.49</text>
<text x="361.3" y="353">DRAWN</text>
<text x="190.8" y="356.4" transform="rotate(-90 190.8 356.4)">17.00</text>
<text x="202.8" y="365" transform="rotate(-90 202.8 365)">34.00</text>
<text x="361.3" y="362.5">CHECKED</text>
<text x="431.1" y="368.7">TITLE</text>
<text x="33.4" y="373.2">A</text>
<text x="114.4" y="375.6" transform="rotate(-90 114.4 375.6)">DOWN 90.0° R3.00</text>
<text x="361.3" y="372.1">QA</text>
<text x="558.6" y="373.2">A</text>
<text x="61.9" y="382.9">9.00</text>
<text x="361.3" y="381.6">MFG</text>
<text x="92.3" y="389.6">15.00</text>
<text x="361.3" y="391.2">APPROVED</text>
<text x="113.2" y="396.1">89.59</text>
<text x="433.2" y="397.5">SIZE</text>
<text x="469.2" y="397.5">DWG NO</text>
<text x="547.9" y="397.4">REV</text>
<text x="114.2" y="403.4">91.59</text>
<text x="431.1" y="410.2">SCALE</text>
<text x="507.3" y="412.4">SHEET 7 OF 11</text>
<text x="86.6" y="416.7">4</text>
<text x="226.3" y="416.7">3</text>
<text x="365.9" y="416.7">2</text>
<text x="505.6" y="416.7">1</text>
</g>
<text font-size="3.3" x="159" y="253">∠</text>
</svg>
